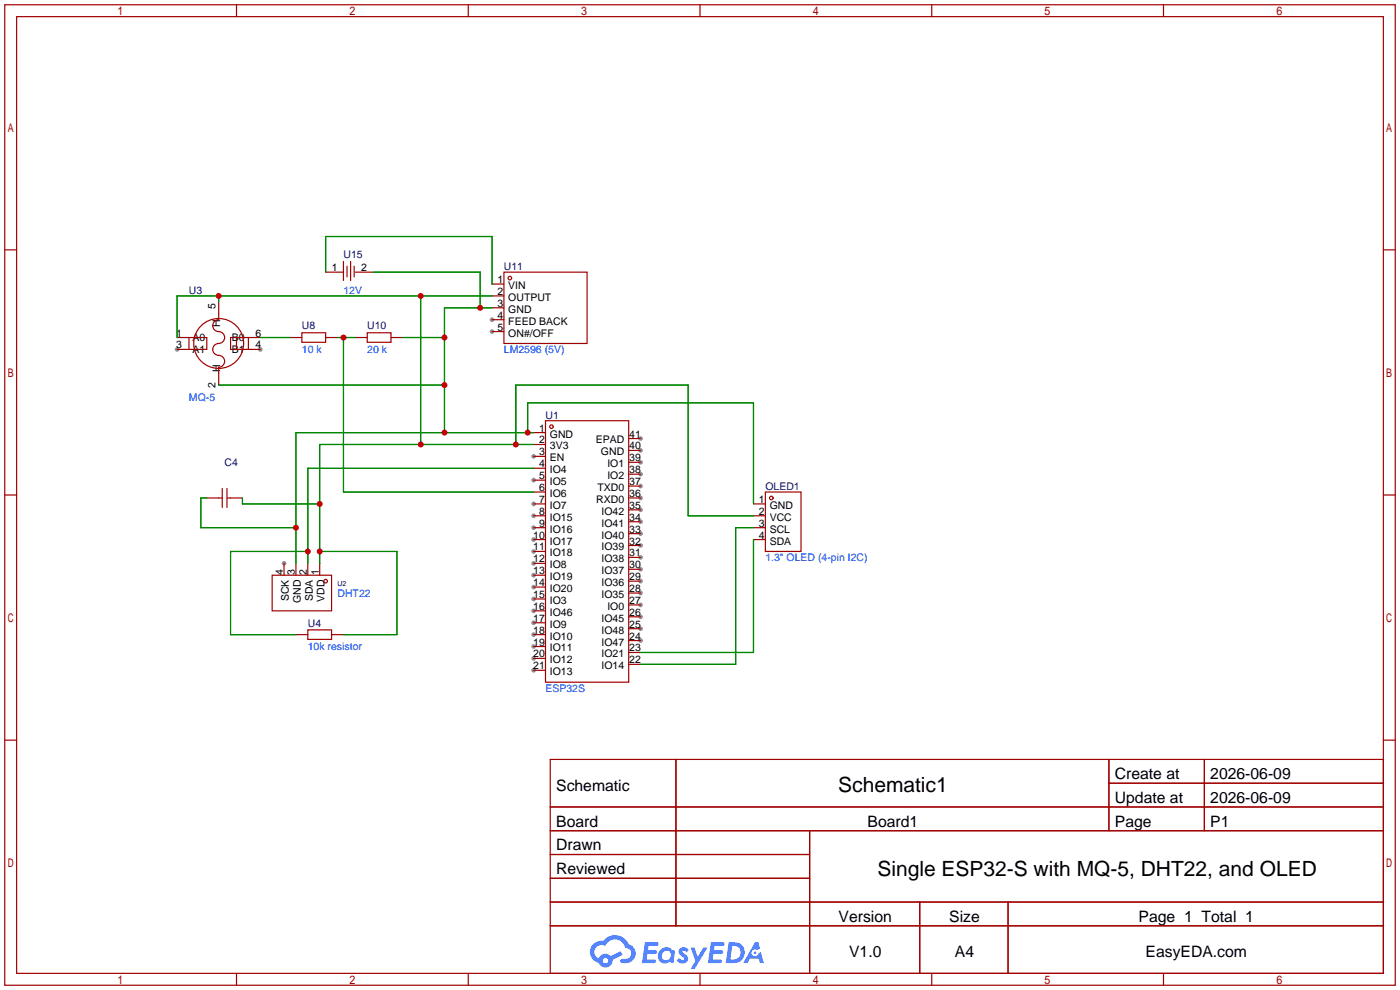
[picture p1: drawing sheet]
<svg xmlns="http://www.w3.org/2000/svg" width="299mm" height="212mm" viewBox="0 0 299 212" stroke-linecap="round" stroke-linejoin="round" font-family="sans-serif">
<g fill="#999">
<circle cx="136.9" cy="93.7" r=".51"/>
<circle cx="136.9" cy="96.3" r=".51"/>
<circle cx="136.9" cy="98.8" r=".51"/>
<circle cx="136.9" cy="101.3" r=".51"/>
<circle cx="136.9" cy="103.9" r=".51"/>
<circle cx="136.9" cy="106.4" r=".51"/>
<circle cx="136.9" cy="109" r=".51"/>
<circle cx="136.9" cy="111.5" r=".51"/>
<circle cx="136.9" cy="114" r=".51"/>
<circle cx="136.9" cy="116.6" r=".51"/>
<circle cx="136.9" cy="119.1" r=".51"/>
<circle cx="136.9" cy="121.7" r=".51"/>
<circle cx="136.9" cy="124.2" r=".51"/>
<circle cx="136.9" cy="126.7" r=".51"/>
<circle cx="136.9" cy="129.3" r=".51"/>
<circle cx="136.9" cy="131.8" r=".51"/>
<circle cx="136.9" cy="134.4" r=".51"/>
<circle cx="136.9" cy="136.9" r=".51"/>
<circle cx="114" cy="143.3" r=".51"/>
<circle cx="114" cy="140.7" r=".51"/>
<circle cx="114" cy="138.2" r=".51"/>
<circle cx="114" cy="135.6" r=".51"/>
<circle cx="114" cy="133.1" r=".51"/>
<circle cx="114" cy="130.6" r=".51"/>
<circle cx="114" cy="128" r=".51"/>
<circle cx="114" cy="125.5" r=".51"/>
<circle cx="114" cy="122.9" r=".51"/>
<circle cx="114" cy="120.4" r=".51"/>
<circle cx="114" cy="117.9" r=".51"/>
<circle cx="114" cy="115.3" r=".51"/>
<circle cx="114" cy="112.8" r=".51"/>
<circle cx="114" cy="110.2" r=".51"/>
<circle cx="114" cy="107.7" r=".51"/>
<circle cx="114" cy="102.6" r=".51"/>
<circle cx="114" cy="97.5" r=".51"/>
<circle cx="60.7" cy="120.4" r=".51"/>
<circle cx="55.6" cy="74.7" r=".51"/>
<circle cx="37.8" cy="74.7" r=".51"/>
<circle cx="105.2" cy="68.3" r=".51"/>
<circle cx="105.2" cy="70.9" r=".51"/>
</g>
<g fill="none" stroke="#a10000" stroke-width=".25">
<path d="M1 1h297.2v209.6h-297.2zM3.6 3.6h292.1v204.4h-292.1zM50.5 1v2.6M100.1 1v2.6M149.6 1v2.6M199.1 1v2.6M248.7 1v2.6M1 53.4h2.6M295.7 53.4h2.5M1 105.8h2.6M295.7 105.8h2.5M1 158.2h2.6"/>
<path d="M295.7 158.2h2.5M117.6 162.3h178.1v45.7h-178.1zM117.6 172.5h178.1M117.6 177.5h178.1M144.5 162.3v35.6M173 177.5v30.5M237 162.3v15.2M237 167.4h58.7M257.4 162.3v15.2M117.6 182.6h55.4M117.6 192.8h178.1M117.6 187.7h55.4"/>
<path d="M117.6 197.9h178.1M196.6 192.8v15.2M215.4 192.8v15.2M50.5 208v2.6M100.1 208v2.6M149.6 208v2.6M199.1 208v2.6M248.7 208v2.6"/>
</g>
<g fill="#5487ff">
<path d="M145.3 202.7a1.3 1.3 0 0 1 1.9 .3l-.4 .6a.54 .54 0 0 0-.9-.2l.1 .2a1.34 1.34 0 0 1 .9 1.8 1.47 1.47 0 0 1-2.3-.1l.5-.6 .8 .5a.31 .31 0 0 0 .4-.3 .31 .31 0 0 0-.3-.4 1.12 1.12 0 0 1-.7-1.8z"/>
<path d="M147.6 202.5h.9l.6 2 1.2-2h.9l-2.7 4.6h-.9l1-1.7z"/>
<path d="M137.8 201.4h1.7a1.31 1.31 0 0 1 1.2 .2 .4 .4 0 0 1-.3 .5l-1.8 .1-.1 .9h1.6a.4 .4 0 0 1 .4 .4 .4 .4 0 0 1-.5 .4h-1.6l-.2 1.2h1.4a.46 .46 0 0 1 .5 0 .46 .46 0 0 1 .1 .5l-.4 .2h-2.6z"/>
<path d="M151.9 201.4h1.7a1.32 1.32 0 0 1 1.2 .2 .39 .39 0 0 1-.3 .5l-1.8 .1-.1 .9h1.6a.4 .4 0 0 1 .4 .4 .4 .4 0 0 1-.4 .4h-1.7l-.2 1.2h1.4a.46 .46 0 0 1 .5 0 .46 .46 0 0 1 .1 .5l-.4 .2h-2.6z"/>
<path d="M161.3 201.4h.8l.3 1.3-.6 .4a.75 .75 0 0 0-1.1 .3 .75 .75 0 0 0 .5 1 .75 .75 0 0 0 .9-.7l.5-.2 .6 2.3h-.8l-.3-.9h-1.8l-.5 .9h-1z"/>
<path d="M155.7 201.4l-.6 4.4h1.5a2.27 2.27 0 0 0 2.6-2.2 2.27 2.27 0 0 0-2.7-2.2zM156.5 202.1a1.5 1.5 0 0 1 1.8 1.6 1.5 1.5 0 0 1-1.9 1.4h-.3z"/>
<path d="M141.2 203a1.6 1.6 0 0 0-.3 2.3 1.6 1.6 0 0 0 2.3 .2l.7 .3 .3-2.4-.1-.3-.5-.1a1.58 1.58 0 0 0-2.4 0zM141.8 203.5a.98 .98 0 0 1 1.6 .4 .98 .98 0 0 1-1.1 1.3 .94 .94 0 0 1-.9-.7 .94 .94 0 0 1 .4-1z"/>
<path d="M126.8 201.8a2.37 2.37 0 0 0 1.1 4 1.54 1.54 0 0 0 1.8 1 1.54 1.54 0 0 0 1.2-1.6l2.2-1.1-.5-.8-2 1a1.57 1.57 0 0 0-2.7 .5 1.5 1.5 0 0 1-.7-2.1 1.5 1.5 0 0 1 2.2-.5 2.23 2.23 0 0 1 2.3-1.4 2.23 2.23 0 0 1 2 1.8 1.16 1.16 0 0 1 1.2 1.1 1.16 1.16 0 0 1-1.1 1.2h-.7a.47 .47 0 0 0-.5 .4 .47 .47 0 0 0 .4 .5 2.17 2.17 0 0 0 2.5-.9 2.17 2.17 0 0 0-.3-2.7l-.8-.4a3.2 3.2 0 0 0-5.5-.7l-1.1 .1zM128.8 205.3a.6 .6 0 0 1 1.2 0 .6 .6 0 0 1-1.2 0z"/>
<circle cx="161.4" cy="203.6" r=".28"/>
</g>
<g fill="none" stroke="#a10000" stroke-width=".25">
<path d="M69.6 58.2h3.8M73.4 55.9v4M74.2 56.9v2.3M74.9 55.9v4M75.7 56.9v2.3M75.9 58.2h3.9M107.7 58.2h17.8v15.2h-17.8zM37.8 72.1h6.4v2.6h-6.4M40.4 72.1v2.6M46.7 64.5v3.8a1.27 1.27 0 0 0-1.2 1.3 1.27 1.27 0 0 0 1.2 1.3 1.27 1.27 0 0 1 1.3 1.2 1.27 1.27 0 0 1-1.3 1.3 1.27 1.27 0 0 0-1.2 1.3 1.27 1.27 0 0 0 1.2 1.2 1.27 1.27 0 0 1 1.3 1.3 1.27 1.27 0 0 1-1.3 1.3v3.8M50.5 72.1v2.6M53.1 72.1v2.6"/>
<path d="M55.6 72.1h-6.3v2.6h6.3M62 72.1h2.5M64.5 71.1h5.1v2.1h-5.1zM69.6 72.1h2.5M75.9 72.1h2.6M78.5 71.1h5.1v2.1h-5.1zM83.6 72.1h2.5M105.2 60.7h2.5M105.2 63.2h2.5M105.2 65.8h2.5M105.2 68.3h2.5M105.2 70.9h2.5"/>
<path d="M114 97.5h2.6M114 95h2.6M114 92.5h2.6M116.6 89.9h17.8v55.9h-17.8zM134.4 93.7h2.5M134.4 96.3h2.5M134.4 98.8h2.5M44.2 106.4h3.3M47.5 104.4v4.1M48.5 106.4h3.3M48.5 104.4v4.1M114 117.9h2.6"/>
<path d="M114 115.3h2.6M114 112.8h2.6M114 110.2h2.6M114 107.7h2.6M114 105.2h2.6M114 102.6h2.6M114 100.1h2.6M134.4 101.3h2.5M134.4 103.9h2.5M134.4 106.4h2.5M134.4 109h2.5M134.4 111.5h2.5"/>
<path d="M134.4 114h2.5M134.4 116.6h2.5M134.4 119.1h2.5M161 115.3h2.6M161 112.8h2.6M161 110.2h2.6M161 107.7h2.6M163.6 105.2h7.6v12.7h-7.6zM58.2 122.9h12.7v7.7h-12.7zM60.7 120.4v2.5M63.2 135.6h2.6M63.2 120.4v2.5"/>
<path d="M65.8 134.6h5.1v2.1h-5.1zM65.8 120.4v2.5M68.3 120.4v2.5M70.9 135.6h2.5M114 138.2h2.6M114 135.6h2.6M114 133.1h2.6M114 130.6h2.6M114 128h2.6M114 125.5h2.6M114 122.9h2.6M114 120.4h2.6"/>
<path d="M134.4 121.7h2.5M134.4 124.2h2.5M134.4 126.7h2.5M134.4 129.3h2.5M134.4 131.8h2.5M134.4 134.4h2.5M134.4 136.9h2.5M134.4 139.4h2.5M114 143.3h2.6M114 140.7h2.6M134.4 142h2.5"/>
<circle cx="109" cy="59.4" r=".38"/>
<circle cx="46.7" cy="73.4" r="5.3"/>
<circle cx="117.9" cy="91.2" r=".38"/>
<circle cx="164.8" cy="106.4" r=".38"/>
<circle cx="69.6" cy="124.2" r=".38"/>
</g>
<g fill="none" stroke="#008700" stroke-width=".25">
<path d="M69.6 58.2v-7.7h35.6v10.2M79.8 58.2h22.8v7.6M46.7 63.2v1.3M55.6 72.1h6.4M72.1 72.1h3.8M73.4 72.1v33.1h40.6M86.1 72.1h8.9M89.9 63.2v31.8M105.2 63.2h-67.4v8.9M105.2 65.8h-10.2v26.7M46.7 82.3h48.3M110.2 95v-12.7h36.9v27.9h13.9"/>
<path d="M112.8 92.5v-6.4h48.2v21.6M114 95h-45.7v25.4M114 92.5h-50.8v27.9M44.2 106.4h-1.3v6.4h20.3M51.8 106.4v1.3h16.5M65.8 117.9h-16.5v17.7h13.9M68.3 117.9h16.5v17.7h-11.4M114 100.1h-48.2v20.3M161 115.3v24.1h-24.1M161 112.8h-3.8v29.2h-20.3"/>
</g>
<g fill="#c00">
<circle cx="89.9" cy="63.2" r=".63"/>
<circle cx="89.9" cy="95" r=".63"/>
<circle cx="68.3" cy="107.7" r=".63"/>
<circle cx="68.3" cy="117.9" r=".63"/>
<circle cx="110.2" cy="95" r=".63"/>
<circle cx="46.7" cy="63.2" r=".63"/>
<circle cx="65.8" cy="117.9" r=".63"/>
<circle cx="112.8" cy="92.5" r=".63"/>
<circle cx="95" cy="92.5" r=".63"/>
<circle cx="63.2" cy="112.8" r=".63"/>
<circle cx="95" cy="82.3" r=".63"/>
<circle cx="95" cy="72.1" r=".63"/>
<circle cx="102.6" cy="65.8" r=".63"/>
<circle cx="73.4" cy="72.1" r=".63"/>
</g>
<g font-size="4.5">
<text x="179.2" y="169.4">Schematic1</text>
<text x="187.5" y="187.1">Single ESP32-S with MQ-5, DHT22, and OLED</text>
</g>
<g font-size="3.4">
<text x="238.3" y="166.5">Create at</text>
<text x="258.7" y="166.5">2026-06-09</text>
<text x="118.9" y="169">Schematic</text>
<text x="238.3" y="171.6">Update at</text>
<text x="258.7" y="171.6">2026-06-09</text>
<text x="118.9" y="176.6">Board</text>
<text x="185.4" y="176.6">Board1</text>
<text x="238.3" y="176.6">Page</text>
<text x="258.7" y="176.6">P1</text>
<text x="118.9" y="181.7">Drawn</text>
<text x="118.9" y="186.8">Reviewed</text>
<text x="179.2" y="197">Version</text>
<text x="202.9" y="197">Size</text>
<text x="243.3" y="197">Page 1 Total 1</text>
<text x="181.5" y="204.6">V1.0</text>
<text x="204.1" y="204.6">A4</text>
<text x="244.8" y="204.6">EasyEDA.com</text>
</g>
<g font-size="2.2">
<text x="70.9" y="58">1</text>
<text x="77.2" y="58">2</text>
<text x="106.3" y="60.5">1</text>
<text x="106.3" y="63">2</text>
<text x="106.3" y="65.6">3</text>
<text x="108.6" y="61.8">VIN</text>
<text x="108.6" y="64.3">OUTPUT</text>
<text x="37.6" y="71.9">1</text>
<text x="46" y="66" transform="rotate(-90 46 66)">5</text>
<text x="47" y="69.9" transform="rotate(-90 47 69.9)">H</text>
<text x="54.6" y="71.9">6</text>
<text x="106.3" y="68.1">4</text>
<text x="106.3" y="70.7">5</text>
<text x="108.6" y="66.8">GND</text>
<text x="108.6" y="69.4">FEED BACK</text>
<text x="108.6" y="71.9">ON#/OFF</text>
<text x="37.6" y="74.5">3</text>
<text x="41.1" y="75.5">A1</text>
<text x="41.1" y="72.9">A0</text>
<text x="49.6" y="75.5">B1</text>
<text x="49.6" y="72.9">B0</text>
<text x="54.6" y="74.5">4</text>
<text x="46" y="83" transform="rotate(-90 46 83)">2</text>
<text x="47" y="79.5" transform="rotate(-90 47 79.5)">H</text>
<text x="115.2" y="94.8">2</text>
<text x="115.2" y="92.2">1</text>
<text x="117.5" y="93.5">GND</text>
<text x="127.3" y="94.8">EPAD</text>
<text x="134.5" y="93.5">41</text>
<text x="115.2" y="99.9">4</text>
<text x="115.2" y="97.3">3</text>
<text x="117.5" y="101.1">IO4</text>
<text x="117.5" y="98.6">EN</text>
<text x="117.5" y="96.1">3V3</text>
<text x="128.4" y="97.3">GND</text>
<text x="129.8" y="99.9">IO1</text>
<text x="134.5" y="96.1">40</text>
<text x="134.5" y="98.6">39</text>
<text x="134.5" y="101.1">38</text>
<text x="115.2" y="107.5">7</text>
<text x="115.2" y="104.9">6</text>
<text x="115.2" y="102.4">5</text>
<text x="117.5" y="106.2">IO6</text>
<text x="117.5" y="103.7">IO5</text>
<text x="127.4" y="107.5">RXD0</text>
<text x="127.7" y="104.9">TXD0</text>
<text x="129.8" y="102.4">IO2</text>
<text x="134.5" y="103.7">37</text>
<text x="134.5" y="106.2">36</text>
<text x="162.2" y="107.5">1</text>
<text x="115.2" y="112.6">9</text>
<text x="115.2" y="110">8</text>
<text x="117.5" y="113.8">IO16</text>
<text x="117.5" y="111.3">IO15</text>
<text x="117.5" y="108.8">IO7</text>
<text x="128.6" y="110">IO42</text>
<text x="128.6" y="112.6">IO41</text>
<text x="134.5" y="108.8">35</text>
<text x="134.5" y="111.3">34</text>
<text x="134.5" y="113.8">33</text>
<text x="162.2" y="110">2</text>
<text x="162.2" y="112.6">3</text>
<text x="164.5" y="108.8">GND</text>
<text x="164.5" y="111.3">VCC</text>
<text x="164.5" y="113.8">SCL</text>
<text x="114" y="117.6">11</text>
<text x="114" y="115.1">10</text>
<text x="117.5" y="118.9">IO18</text>
<text x="117.5" y="116.4">IO17</text>
<text x="128.6" y="115.1">IO40</text>
<text x="128.6" y="117.6">IO39</text>
<text x="134.5" y="116.4">32</text>
<text x="134.5" y="118.9">31</text>
<text x="162.2" y="115.1">4</text>
<text x="164.5" y="116.4">SDA</text>
<text x="60.5" y="122.8" transform="rotate(-90 60.5 122.8)">4</text>
<text x="63" y="122.8" transform="rotate(-90 63 122.8)">3</text>
<text x="65.6" y="122.8" transform="rotate(-90 65.6 122.8)">2</text>
<text x="68.1" y="122.8" transform="rotate(-90 68.1 122.8)">1</text>
<text x="114" y="125.3">14</text>
<text x="114" y="122.7">13</text>
<text x="114" y="120.2">12</text>
<text x="117.5" y="124">IO19</text>
<text x="117.5" y="121.5">IO8</text>
<text x="128.6" y="120.2">IO38</text>
<text x="128.6" y="122.7">IO37</text>
<text x="128.6" y="125.3">IO36</text>
<text x="134.5" y="121.5">30</text>
<text x="134.5" y="124">29</text>
<text x="61.8" y="128.5" transform="rotate(-90 61.8 128.5)">SCK</text>
<text x="64.3" y="128.9" transform="rotate(-90 64.3 128.9)">GND</text>
<text x="66.8" y="128.5" transform="rotate(-90 66.8 128.5)">SDA</text>
<text x="69.4" y="128.6" transform="rotate(-90 69.4 128.6)">VDD</text>
<text x="114" y="130.3">16</text>
<text x="114" y="127.8">15</text>
<text x="117.5" y="131.6">IO46</text>
<text x="117.5" y="129.1">IO3</text>
<text x="117.5" y="126.5">IO20</text>
<text x="128.6" y="127.8">IO35</text>
<text x="129.8" y="130.3">IO0</text>
<text x="134.5" y="126.5">28</text>
<text x="134.5" y="129.1">27</text>
<text x="134.5" y="131.6">26</text>
<text x="114" y="138">19</text>
<text x="114" y="135.4">18</text>
<text x="114" y="132.9">17</text>
<text x="117.5" y="136.7">IO10</text>
<text x="117.5" y="134.2">IO9</text>
<text x="128.6" y="132.9">IO45</text>
<text x="128.6" y="135.4">IO48</text>
<text x="128.6" y="138">IO47</text>
<text x="134.5" y="134.2">25</text>
<text x="134.5" y="136.7">24</text>
<text x="114" y="143">21</text>
<text x="114" y="140.5">20</text>
<text x="117.5" y="141.8">IO12</text>
<text x="117.5" y="139.2">IO11</text>
<text x="128.6" y="140.5">IO21</text>
<text x="128.6" y="143">IO14</text>
<text x="134.5" y="139.2">23</text>
<text x="134.5" y="141.8">22</text>
<text x="117.5" y="144.3">IO13</text>
</g>
<g font-size="2.2" fill="#000080">
<text x="73.4" y="55.2">U15</text>
<text x="107.7" y="57.7">U11</text>
<text x="40.4" y="62.8">U3</text>
<text x="64.5" y="70.4">U8</text>
<text x="78.5" y="70.4">U10</text>
<text x="116.6" y="89.5">U1</text>
<text x="48" y="99.6">C4</text>
<text x="163.6" y="104.7">OLED1</text>
<text x="65.8" y="133.9">U4</text>
</g>
<g font-size="2.2" fill="#00f">
<text x="73.4" y="62.8">12V</text>
<text x="64.5" y="75.5">10 k</text>
<text x="78.5" y="75.5">20 k</text>
<text x="107.7" y="75.5">LM2596 (5V)</text>
<text x="40.4" y="85.7">MQ-5</text>
<text x="163.6" y="119.9">1.3&quot; OLED (4-pin I2C)</text>
<text x="72.1" y="127.6">DHT22</text>
<text x="65.8" y="139">10k resistor</text>
<text x="116.6" y="147.9">ESP32S</text>
</g>
<text font-size="1.5" fill="#000080" x="72.1" y="125.2">U2</text>
</svg>
